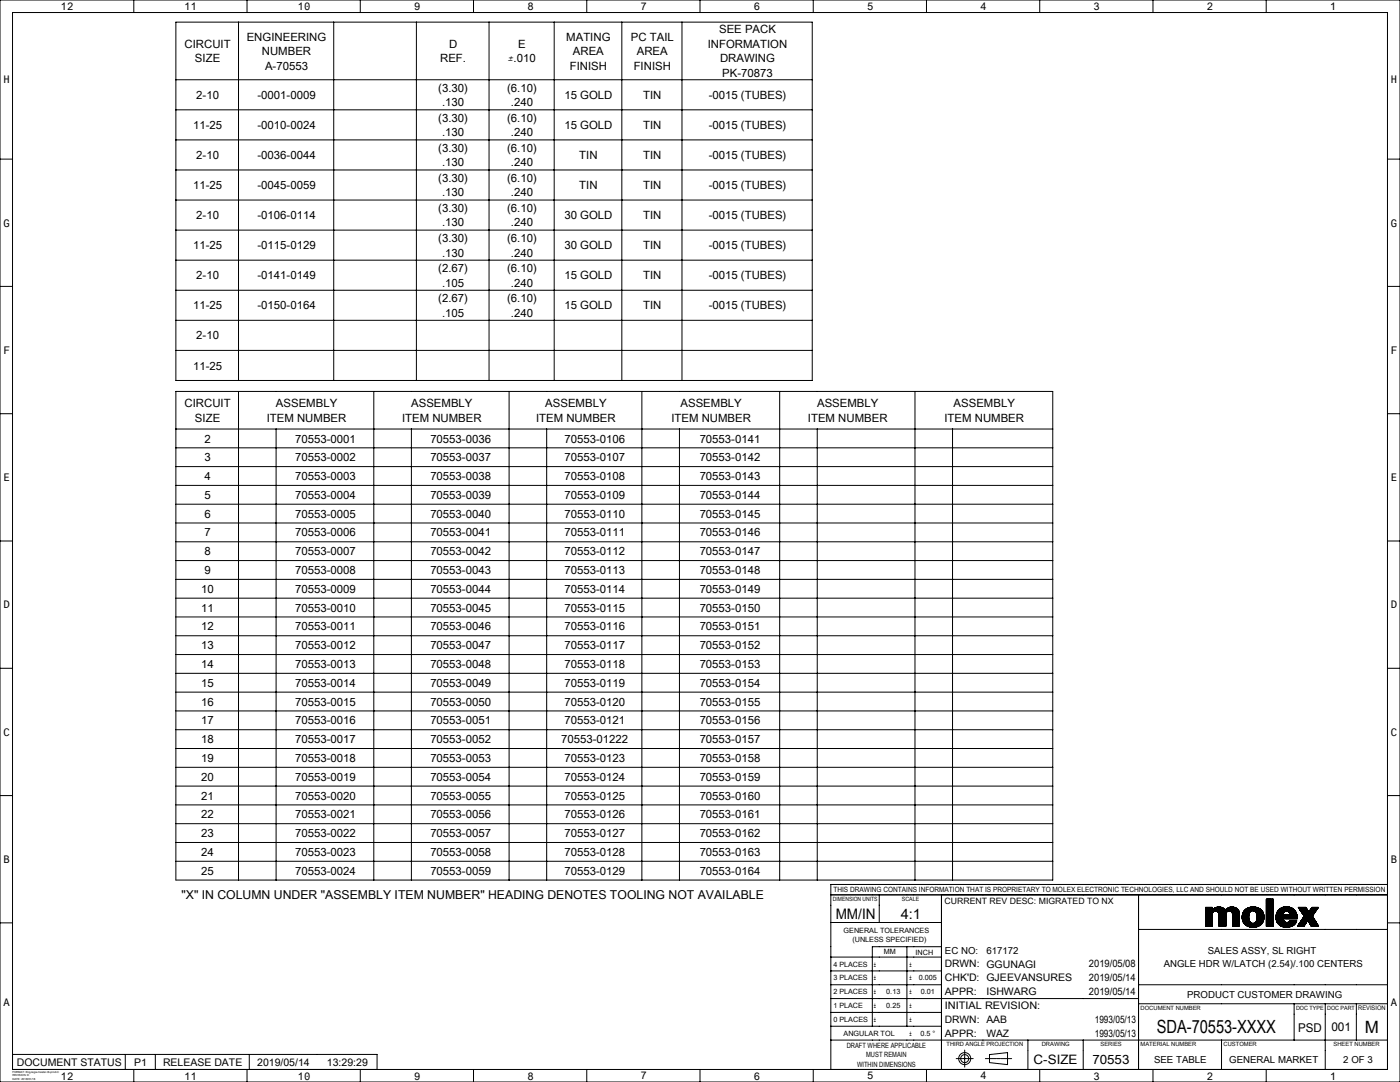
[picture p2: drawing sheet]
<svg xmlns="http://www.w3.org/2000/svg" width="559mm" height="432mm" viewBox="0 0 559 432" stroke-linecap="round" stroke-linejoin="round" font-family="sans-serif">
<g fill="none" stroke="#000" stroke-width=".4">
<path d="M0 0h558.8v431.8h-558.8zM5 5h548.8v421.8h-548.8zM53.4 0v5M70.2 8.8h254v143h-254zM95.2 8.8v143M98.6 0v5M133.2 8.8v143M143.8 0v5M166.2 8.8v143M189 0v5M195.2 8.8v143M221.2 8.8v143"/>
<path d="M234.2 0v5M248.2 8.8v143M272.2 8.8v143M279.4 0v5M324.6 0v5M369.8 0v5M415 0v5M460.2 0v5M505.4 0v5M70.2 31.8h254M70.2 43.8h254M70.2 55.8h254"/>
<path d="M0 63.5h5M70.2 67.8h254M70.2 79.8h254M553.8 63.5h5M70.2 91.8h254M0 114.3h5M70.2 103.8h254M70.2 115.8h254M553.8 114.3h5M70.2 127.8h254M70.2 139.8h254M70.2 156.2h350v195h-350z"/>
<path d="M95.2 156.2v195M149.2 156.2v195M203.2 156.2v195M256.2 156.2v195M311.2 156.2v195M365.2 156.2v195M0 165.1h5M70.2 171.2h350M70.2 178.7h350M110.2 171.2v180M164.2 171.2v180M218.2 171.2v180"/>
<path d="M271.2 171.2v180M326.2 171.2v180M380.2 171.2v180M553.8 165.1h5M70.2 193.7h350M70.2 186.2h350M0 215.9h5M70.2 201.2h350M70.2 208.7h350M70.2 216.2h350M553.8 215.9h5M70.2 223.7h350"/>
<path d="M70.2 231.2h350M70.2 238.7h350M70.2 246.2h350M70.2 253.7h350M0 266.7h5M70.2 261.2h350M70.2 268.7h350M70.2 276.2h350M553.8 266.7h5M70.2 283.7h350M70.2 291.2h350M70.2 298.7h350"/>
<path d="M0 317.5h5M70.2 306.2h350M70.2 313.7h350M553.8 317.5h5M70.2 321.2h350M70.2 328.7h350M70.2 336.2h350M70.2 343.7h350M331.6 357.1h222.2M350.9 357.1v11.1M375.8 357.1v69.7M454.4 357.1v69.7"/>
<path d="M505.5 358.8l-.1 .1M505.7 358.8l-.3 .3M505.8 358.8l-.4 .4M505.9 358.8l-.5 .5M506.1 358.8l-.7 .7M506.2 358.8l-.8 .8M506.3 358.8l-.9 .9M506.5 358.8l-1.1 1.1M506.6 358.8l-1.2 1.2M506.8 358.8l-1.4 1.4M506.9 358.8l-1.5 1.5M507.1 358.8l-1.7 1.7"/>
<path d="M507.2 358.8l-1.8 1.8M507.4 358.8l-2 2M507.5 358.8l-2.1 2.1M507.7 358.8l-2.3 2.3M507.8 358.8l-2.4 2.4M507.9 358.8l-2.5 2.5M508.1 358.8l-2.7 2.7M508.2 359.9l-2.8 2.8M508.2 359.8l-2.8 2.8M508.2 359.6l-2.8 2.8M508.2 359.5l-2.8 2.8M508.2 359.3l-2.8 2.9"/>
<path d="M508.2 359.2l-2.8 2.8M508.2 359l-2.8 2.9M508.2 358.9l-2.8 2.8M508.2 358.9l-2.8 2.7M508.2 358.8v10.8h-2.8M508.2 358.8h-2.8v10.8M553.8 353h-222.2v73.8M0 368.3h5M331.6 368.2h44.2M362 377.8v31.8M375.8 377.8h-27.6v31.8M454.4 370.9h99.4"/>
<path d="M481.2 362.1h2.7M481.2 369.6h2.7M481.2 362.1v7.5M481.2 362.1v.1M481.3 362.1l-.1 .2M481.5 362.1l-.3 .4M481.6 362.1l-.4 .5M481.8 362.1l-.6 .7M481.9 362.1l-.7 .8M482 362.1l-.8 .9M482.2 362.1l-1 1.1M482.3 362.1l-1.1 1.2"/>
<path d="M482.5 362.1l-1.3 1.3M482.6 362.1l-1.4 1.5M482.8 362.1l-1.6 1.6M482.9 362.1l-1.7 1.7M483.1 362.1l-1.9 1.9M483.2 362.1l-2 2M483.4 362.1l-2.2 2.2M483.5 362.1l-2.3 2.3M483.6 362.1l-2.4 2.4M483.8 362.1l-2.6 2.6M483.9 364.9a1.34 1.34 0 0 1 1.3-1.3 1.34 1.34 0 0 1 1.4 1.3v4.7M483.9 368.6l-1.1 1"/>
<path d="M483.9 368.4l-1.2 1.2M483.9 368.3l-1.4 1.3M483.9 368.1l-1.5 1.5M483.9 368l-1.6 1.6M483.9 367.8l-1.8 1.8M483.9 367.7l-1.9 1.9M483.9 367.6l-2.1 2M483.9 367.4l-2.2 2.2M483.9 367.3l-2.4 2.3M483.9 367.1l-2.5 2.5M483.9 367l-2.7 2.6M483.9 366.9l-2.7 2.7"/>
<path d="M483.9 366.7l-2.7 2.8M483.9 366.6l-2.7 2.7M483.9 366.5l-2.7 2.7M483.9 366.3l-2.7 2.8M483.9 366.2l-2.7 2.7M483.9 366l-2.7 2.8M483.9 365.9l-2.7 2.8M483.9 365.7l-2.7 2.8M483.9 365.6l-2.7 2.8M483.9 365.4l-2.7 2.9M483.9 365.3l-2.7 2.8M483.9 365.1l-2.7 2.9"/>
<path d="M483.9 365l-2.7 2.8M483.9 364.9l-2.7 2.8M483.9 369.6h-.1M483.9 369.4l-.3 .2M483.9 369.3l-.4 .3M483.9 369.1l-.6 .5M483.9 369l-.7 .6M483.9 368.9l-.8 .7M483.9 368.7l-1 .9M483.9 364.9v4.7M483.9 362.1v1.1a3.4 3.4 0 0 1 5.2 0 3.4 3.4 0 0 1 4.9-.3M483.9 363l-2.7 2.8"/>
<path d="M483.9 362.9l-2.7 2.8M483.9 362.7l-2.7 2.9M483.9 362.6l-2.7 2.8M483.9 362.5l-2.7 2.8M483.9 362.3l-2.7 2.8M483.9 362.2l-2.7 2.8M483.9 362.1l-2.7 2.7M483.9 364.7l-2.7 2.8M483.9 364.6l-2.7 2.8M484 364.4l-2.8 2.8M484.7 362.5l-3.5 3.5M485 362.3l-3.8 3.8"/>
<path d="M485.3 362.2l-4.1 4.1M485.5 362.1l-4.3 4.3M485.6 362.1l-4.4 4.4M485.9 362l-4.7 4.7M486 362l-4.8 4.8M486.1 362l-4.9 4.9M486.3 362l-5.1 5.1M486.5 362l-1.8 1.7M486.6 365.4l2.4-2.4-2.4 2.5M486.6 365l2.2-2.1-2.2 2.2M486.6 369.6h2.7M486.6 362l-1.7 1.6"/>
<path d="M486.7 362l-1.7 1.6M486.9 362l-1.7 1.6M487 362l-1.7 1.6M487.1 362l-1.7 1.6M487.2 362l-1.6 1.6M487.3 362.1l-1.6 1.5M487.5 362.1l-1.7 1.6M487.5 362.1l-1.6 1.6M487.7 362.2l-1.7 1.6M487.8 362.2l-1.7 1.7M488 362.3l-1.8 1.7M488.1 362.3l-1.8 1.8"/>
<path d="M488.1 362.4l-1.8 1.8M488.2 362.4l-1.8 1.9M488.4 362.5l-1.9 2M488.5 362.6l-2 2M488.6 362.7l-2.1 2M488.6 362.7l-2 2.1M488.9 362.9l-2.3 2.4M489.3 369.6h.1M489.3 369.5l-.2 .1M489.3 369.4l-.3 .2M489.3 369.2l-.5 .4M489.3 369.1l-.6 .5"/>
<path d="M489.3 368.9l-.7 .7M489.3 368.8l-.9 .8M489.3 368.6l-1 1M489.3 368.5l-1.1 1.1M489.3 368.3l-1.3 1.3M489.3 368.2l-1.4 1.4M489.3 368.1l-1.5 1.5M489.3 367.9l-1.7 1.7M489.3 367.8l-1.8 1.8M489.3 367.6l-2 2M489.3 367.5l-2.1 2.1M489.3 367.4l-2.2 2.2"/>
<path d="M489.3 367.2l-2.4 2.4M489.3 367.1l-2.5 2.5M489.3 367l-2.7 2.6M489.3 366.8l-2.7 2.8M489.3 366.7l-2.7 2.8M489.3 366.6l-2.7 2.7M489.3 366.4l-2.7 2.8M489.3 366.3l-2.7 2.7M489.3 366.1l-2.7 2.8M489.3 366l-2.7 2.8M489.3 365.8l-2.7 2.8M489.3 365.7l-2.7 2.8"/>
<path d="M489.3 365.5l-2.7 2.8M489.3 365.4l-2.7 2.8M489.3 365.2l-2.7 2.9M489.3 365.1l-2.7 2.8M489.3 365l-2.7 2.8M489.3 364.8l-2.7 2.9M489.3 364.7l-2.7 2.8M489.3 364.5l-2.7 2.9M489.5 362.8l-2.9 2.9M489.5 364.2l-2.9 3.1M489.9 362.5l-3.3 3.3M490.2 362.3l-3.6 3.6"/>
<path d="M490.5 362.2l-3.9 3.9M490.7 362.1l-4.1 4.1M490.8 362.1l-4.2 4.3M491.1 362l-4.5 4.5M491.2 362l-4.6 4.7M491.3 362l-4.7 4.8M491.5 362l-4.9 5M491.7 362l-5.1 5.1M491.8 362l-1.9 1.7M491.9 364.4l1.9-1.7-1.9 1.8M491.9 362l-1.6 1.6M492 364.9a1.34 1.34 0 0 0-1.4-1.3 1.34 1.34 0 0 0-1.3 1.3v4.7"/>
<path d="M492 365.2l2.2-2.2-2.2 2.3M492 364.9v4.7M492 369.6h2.6M492.1 362l-1.7 1.6M492.2 362l-1.7 1.6M492.3 362l-1.6 1.6M492.4 362l-1.6 1.6M492.6 362.1l-1.7 1.5M492.7 362.1l-1.6 1.5M492.8 362.1l-1.6 1.6M492.9 362.2l-1.7 1.5M493 362.2l-1.6 1.6"/>
<path d="M493.1 362.2l-1.7 1.6M493.2 362.3l-1.7 1.6M493.3 362.3l-1.7 1.7M493.4 362.4l-1.7 1.8 1.8-1.7M493.5 362.5l-1.7 1.7M493.6 362.6l-1.7 1.7M493.9 362.7l-1.9 2M493.9 362.8l-1.9 2M494 362.9l-2 2M494 362.9l.6 1.2M494.1 362.9l-2.1 2.2M494.2 363.1l-2.2 2.4"/>
<path d="M494.3 363.2l-2.3 2.4M494.4 363.3l-2.4 2.5M494.4 363.4l-2.4 2.5M494.5 363.5l-2.5 2.5M494.5 363.6l-2.5 2.6M494.5 363.7l-2.5 2.6M494.5 363.8l-2.5 2.6M494.6 363.9l-2.6 2.7M494.6 364.1l-2.6 2.6M494.6 369.6h-.1M494.6 369.4l-.2 .2M494.6 369.3l-.4 .3"/>
<path d="M494.6 369.2l-.5 .4M494.6 369l-.7 .6M494.6 368.9l-.8 .7M494.6 368.7l-.9 .9M494.6 368.6l-1.1 1M494.6 368.4l-1.2 1.2M494.6 368.3l-1.4 1.3M494.6 368.1l-1.5 1.5M494.6 368l-1.6 1.6M494.6 367.8l-1.8 1.8M494.6 367.7l-1.9 1.9M494.6 367.6l-2 2"/>
<path d="M494.6 367.4l-2.2 2.2M494.6 367.3l-2.3 2.3M494.6 367.2l-2.5 2.4M494.6 367l-2.6 2.6M494.6 366.9l-2.6 2.7M494.6 366.8l-2.6 2.6M494.6 366.6l-2.6 2.7M494.6 366.5l-2.6 2.6M494.6 366.3l-2.6 2.7M494.6 366.2l-2.6 2.6M494.6 366.1l-2.6 2.6M494.6 365.9l-2.6 2.7"/>
<path d="M494.6 365.8l-2.6 2.6M494.6 365.6l-2.6 2.7M494.6 365.5l-2.6 2.7M494.6 365.3l-2.6 2.7M494.6 365.2l-2.6 2.7M494.6 365l-2.6 2.8M494.6 364.9l-2.6 2.7M494.6 364.7l-2.6 2.8M494.6 364.6l-2.6 2.7M494.6 364.5l-2.6 2.7M494.6 364.3l-2.6 2.7M494.6 364.2l-2.6 2.7"/>
<path d="M494.6 364.1v5.5M496.3 363.8l-.5 2.5 .5 1.9M496.3 368.2l1 1M497.5 362.7l-1.1 1.1M497.7 362.5l-1.5 1.5M498 362.4l-1.9 1.9M498.3 362.3l-2.3 2.2M498.4 366l-2.1 2.2M498.4 365.9l-2.1 2.2M498.4 366.2l-2 2.1M498.4 365.7l-2.2 2.3M498.4 366.3l-2 2"/>
<path d="M498.4 366.4l-1.9 2M498.4 365.5l-2.2 2.4M498.5 366.5l-2 2M498.5 365.4l-2.4 2.4M498.5 362.2l-2.5 2.5M498.5 366.6l-1.9 2M498.5 365.3l-2.4 2.4M498.5 366.7l-1.8 2M498.5 366.9l-1.8 1.8M498.5 365l-2.4 2.6M498.5 367l-1.7 1.8M498.6 364.9l-2.6 2.6"/>
<path d="M498.6 367.1l-1.8 1.8M498.6 367.2l-1.7 1.7M498.6 364.6l-2.6 2.8M498.6 367.3l-1.6 1.7M498.6 362.2l-2.7 2.7M498.7 367.5l-1.6 1.6M498.7 364.5l-2.7 2.7M498.7 364.4a1.47 1.47 0 0 1 1.4-1 1.47 1.47 0 0 1 1.4 1M498.7 367.5a1.47 1.47 0 0 0 1.4 1 1.47 1.47 0 0 0 1.4-1M498.7 364.4l-.3 1.6 .3 1.5M498.7 367.6l-1.5 1.6M498.8 364.2l-2.9 3"/>
<path d="M498.8 367.8l-1.5 1.4M498.9 367.8l-1.4 1.5 1.4-1.4M498.9 362.1l-3 3M499 368l-1.4 1.4M499.1 362.1l-3.3 3.2M499.1 368.1l-1.4 1.3M499.2 368.2l-1.5 1.3M499.2 362l-3.4 3.4M499.2 368.2l-1.3 1.3M499.3 368.3l-1.4 1.3M499.4 362l-3.6 3.6M499.4 368.3l-1.3 1.3"/>
<path d="M499.5 368.4l-1.4 1.3M499.6 362l-3.8 3.7M499.6 368.4l-1.4 1.3M499.7 368.5l-1.3 1.3M499.8 362l-4 3.9M499.8 368.5l-1.4 1.3M499.9 362l-4.1 4M500 368.5l-1.5 1.3M500 361.9l-4.2 4.3M500.1 368.5l-1.4 1.4M500.2 361.9l-4.4 4.4M500.2 368.5l-1.4 1.4"/>
<path d="M500.3 361.9l-4.5 4.5M500.4 361.9l-4.6 4.7M500.4 368.5l-1.5 1.4M500.5 363.5l1.5-1.2-1.4 1.2M500.6 362l-4.8 4.7M500.6 368.4l-1.6 1.5M500.7 362l-4.8 4.8M500.8 362l-4.9 4.9M500.8 368.3l-1.7 1.7M501 362l-5.1 5.1M501.1 362l-1.7 1.6M501.2 362l-1.6 1.5"/>
<path d="M501.3 362.1l-1.5 1.4M501.4 362.1l-1.4 1.3M501.5 364.4l.3 1.6-.3 1.5M501.5 364.6l1.7-1.6-1.6 1.6M501.6 362.1l-1.5 1.3M501.6 362.2l-1.3 1.3M501.7 365.1l1.9-1.9-1.9 2M501.7 365.4l2-1.9-2 2.1M501.7 362.2l-1.3 1.3M502.1 362.3l-1.4 1.3M502.2 362.3l-1.4 1.3M502.3 362.4l-1.3 1.3 1.3-1.3"/>
<path d="M502.5 362.5l-1.5 1.3M502.5 362.5l-1.3 1.4M502.6 362.6l-1.4 1.4M502.7 362.6l-1.4 1.5M502.8 362.7l-1.5 1.4M502.9 362.7l-1.5 1.6M503 362.8l-1.6 1.5M503 362.8a4.9 4.9 0 0 0-6.7 1M503 362.8l1 1M503.1 362.8l-1.6 1.6M503.3 363l-1.7 1.7M503.4 363.1l-1.8 1.8"/>
<path d="M503.5 363.1l-1.9 1.9M503.6 363.3l-1.9 2M503.7 368.6l-.5 .5M503.8 363.6l-2 2.1M503.9 363.6l-2.1 2.3M503.9 363.8l-2.1 2.2M504 368.2l-1.1 1.1M504 363.8l-2.2 2.3M504 363.8a4.2 4.2 0 0 1-.5 5 4.2 4.2 0 0 1-4.8 1.1l-1.4-.7M504 363.9l-2.3 2.4M504.1 364l-2.4 2.4M504.1 368l-1.5 1.5"/>
<path d="M504.1 364.1l-2.4 2.5M504.2 364.2l-2.5 2.6M504.2 364.3l-2.5 2.6M504.2 367.7l-2 1.9M504.2 364.4l-2.6 2.7M504.3 364.5l-2.8 2.9M504.3 367.5l-2.3 2.2M504.3 364.6l-2.8 2.9M504.3 367.3l-2.4 2.5M504.3 364.7l-2.9 3.1M504.4 364.8l-5.2 5.2M504.4 367.1l-2.8 2.8"/>
<path d="M504.4 365l-5 5M504.4 365.1l-4.9 4.9M504.4 366.9l-3 3M504.5 365.2l-4.9 4.8M504.5 365.3l-4.8 4.8M504.5 366.7l-3.3 3.3M504.5 365.4l-4.7 4.7M504.5 366.5l-3.5 3.5M504.5 365.6l-4.5 4.5M504.5 366.4l-3.6 3.6M504.5 365.7l-4.4 4.4M504.5 366.2l-3.8 3.8"/>
<path d="M504.5 365.8l-4.2 4.3M504.5 366.1l-3.9 4M504.5 366l-4.1 4.1M508.2 369.5l-.1 .1M508.2 369.4l-.3 .2M508.2 369.2l-.4 .4M508.2 369.1l-.6 .5M508.2 368.9l-.7 .7M508.2 368.8l-.9 .8M508.2 368.7l-1 .9M508.2 368.5l-1.2 1.1M508.2 368.4l-1.3 1.2"/>
<path d="M508.2 368.3l-1.4 1.3M508.2 368.1l-1.6 1.5M508.2 368l-1.7 1.6M508.2 367.8l-1.8 1.8M508.2 367.7l-2 1.9M508.2 367.5l-2.1 2.1M508.2 367.4l-2.2 2.2M508.2 367.2l-2.4 2.4M508.2 367.1l-2.5 2.5M508.2 366.9l-2.7 2.7M508.2 366.8l-2.8 2.8M508.2 366.7l-2.8 2.8"/>
<path d="M508.2 366.5l-2.8 2.9M508.2 366.4l-2.8 2.8M508.2 366.3l-2.8 2.8M508.2 366.1l-2.8 2.9M508.2 366l-2.8 2.8M508.2 365.9l-2.8 2.8M508.2 365.7l-2.8 2.8M508.2 365.6l-2.8 2.8M508.2 365.4l-2.8 2.8M508.2 365.3l-2.8 2.8M508.2 365.1l-2.8 2.8M508.2 365l-2.8 2.8"/>
<path d="M508.2 364.8l-2.8 2.8M508.2 364.7l-2.8 2.8M508.2 364.5l-2.8 2.9M508.2 364.4l-2.8 2.8M508.2 364.3l-2.8 2.8M508.2 364.1l-2.8 2.9M508.2 364l-2.8 2.8M508.2 363.9l-2.8 2.8M508.2 363.7l-2.8 2.9M508.2 363.6l-2.8 2.8M508.2 363.5l-2.8 2.8M508.2 363.3l-2.8 2.8"/>
<path d="M508.2 363.2l-2.8 2.8M508.2 363l-2.8 2.8M508.2 362.9l-2.8 2.8M508.2 362.7l-2.8 2.8M508.2 362.6l-2.8 2.8M508.2 362.4l-2.8 2.8M508.2 362.3l-2.8 2.8M508.2 362.1l-2.8 2.9M508.2 362l-2.8 2.8M508.2 361.9l-2.8 2.8M508.2 361.7l-2.8 2.9M508.2 361.6l-2.8 2.8"/>
<path d="M508.2 361.5l-2.8 2.8M508.2 361.3l-2.8 2.9M508.2 361.2l-2.8 2.8M508.2 361l-2.8 2.9M508.2 360.9l-2.8 2.8M508.2 360.8l-2.8 2.8M508.2 360.6l-2.8 2.8M508.2 360.5l-2.8 2.8M508.2 360.4l-2.8 2.7M508.2 360.2l-2.8 2.8M508.2 360.1l-2.8 2.7M509.3 365.6v.9"/>
<path d="M509.3 366.5l.5 1.6M509.8 368.1l1.6 1.5 1.6 .4M510.9 362.7l-.8 .8M511.2 369.5l1.7-1.6-1.6 1.6M511.2 362.5l-1.3 1.3M511.5 362.3l-1.8 1.8M511.8 362.2l-2.2 2.2M511.8 362.2a4 4 0 0 0-2.5 3.4M512 362.1l-2.5 2.5M512.1 362.1l-2.6 2.6M512.2 364.9l-2.6 2.7M512.2 364.8l-2.7 2.7"/>
<path d="M512.2 366.7l-1.9 2M512.2 366.9l-1.8 1.9M512.2 364.6l-2.7 2.8M512.2 367l-1.8 1.9 1.9-1.8M512.3 365.1l-2.7 2.6M512.3 367.2l-1.8 1.8M512.3 364.3l-2.8 3M512.4 367.3l-1.8 1.8M512.4 362l-3 3M512.4 367.4l-1.7 1.7M512.4 365.1l-2.7 2.7M512.5 367.5l-1.7 1.8 1.7-1.7"/>
<path d="M512.5 362l-3.1 3.1M512.5 365.1l-2.8 2.8M512.6 364a1.34 1.34 0 0 1 1.5-.3 1.34 1.34 0 0 1 .8 1.4h-2.7zM512.6 367.6l-1.7 1.7M512.7 365.1l-3 2.9M512.7 362l-3.4 3.3M512.7 367.8l-1.7 1.6M512.8 367.8l-1.7 1.6M512.8 365.1l-3 3M512.9 361.9l-3.6 3.6M513 365.1l-3.2 3.1M513 368l-1.6 1.6 1.7-1.6"/>
<path d="M513 361.9l-3.7 3.8M513.1 365.1l-3.2 3.2M513.2 361.9l-3.9 3.9M513.2 368.1l-1.6 1.6 1.8-1.6M513.3 365.1l-3.3 3.4 3.4-3.4M513.3 361.9l-4 4.1M513.5 368.1l-1.7 1.7M513.5 361.9l-4.2 4.2M513.5 365.1l-3.4 3.4M513.6 368.1l-1.6 1.7 1.7-1.7M513.6 361.9l-4.3 4.4M513.7 365.1l-3.5 3.5"/>
<path d="M513.8 361.9l-4.5 4.5M513.8 365.1l-3.6 3.6M513.9 361.9l-4.6 4.6M513.9 368.1l-1.8 1.8M513.9 365.1l-1.6 1.5M514 361.9l-4.7 4.7M514 368.1l-1.8 1.8M514.1 365.1l-1.7 1.5M514.1 361.9l-4.8 4.8M514.2 363.8l1.5-1.4-1.4 1.4M514.2 365.1l-1.6 1.5M514.2 362l-4.8 4.8"/>
<path d="M514.4 362l-5 5M514.4 365.1l-1.7 1.5M514.4 367.9l-2.1 2M514.5 362l-5.1 5.1M514.5 365.1l-1.6 1.5M514.6 362l-5.2 5.2M514.6 365.1l-1.6 1.5M514.7 362.1l-1.7 1.6M514.8 367.5l-1.1 .6M514.8 367.5h2.8M514.8 362.1l-1.6 1.5M514.8 367.5l-.2 .2"/>
<path d="M514.9 362.1l-1.6-.2-1.5 .3M514.9 362.1l1.3 .7 1 1.1M514.9 364.8l1.7-1.6-3.4 3.4M514.9 362.1l-1.5 1.5M515 367.5l-2.6 2.4M515.1 362.2l-1.6 1.4M515.1 367.5l-2.6 2.5M515.1 362.2l-1.4 1.4M515.3 367.5l-2.7 2.5M515.3 362.2l-1.5 1.4M515.4 362.3l-1.5 1.3M515.4 367.5l-2.6 2.5"/>
<path d="M515.4 362.3l-1.4 1.4M515.5 367.5l-2.6 2.5M515.6 362.4l-1.5 1.3M515.7 367.5l-2.7 2.5M515.8 367.5l-2.6 2.5M515.8 362.5l-1.4 1.4M515.9 362.6l-1.4 1.4M516 367.5l-2.7 2.5M516 362.6l-1.5 1.4M516.1 362.7l-1.5 1.4M516.1 367.5l-2.6 2.5M516.2 362.7l-1.5 1.5"/>
<path d="M516.2 367.5l-2.6 2.5M516.2 362.8l-1.5 1.5M516.3 362.9l-1.5 1.5M516.4 362.9l-1.6 1.6M516.4 367.5l-2.7 2.5M516.5 363l-1.6 1.6M516.5 367.5l-2.6 2.5M516.5 363.1l-1.6 1.6M516.6 367.5l-2.6 2.5M516.7 363.3l-3.4 3.3M516.8 363.3l-3.3 3.3M516.8 367.5l-2.6 2.5"/>
<path d="M516.8 363.4l-3.2 3.2M516.9 363.5l-3.1 3.1M516.9 367.5l-2.5 2.5M517 363.6l-3.1 3M517 363.6l-3 3M517.1 367.5l-2.6 2.4M517.1 363.7l-2.9 2.9M517.1 363.8l-2.8 2.8M517.2 363.9l-2.8 2.7M517.2 368.4l-.9 .9M517.2 363.9l.6 2.7h-5.6l.6 1.2 .9 .3M517.2 364l-2.6 2.6"/>
<path d="M517.2 367.5l-2.5 2.4M517.3 364.1l-2.6 2.5M517.3 364.2l-2.4 2.4M517.3 368.1l-1.3 1.4M517.4 367.5l-2.5 2.4M517.4 364.3l-2.4 2.3M517.4 364.4l-2.3 2.2M517.4 364.5l-2.1 2.1M517.5 367.8l-1.8 1.8M517.5 367.5l-2.4 2.3M517.5 364.6l-2.1 2M517.5 364.7l-1.9 1.9"/>
<path d="M517.5 367.6l-2 2.1M517.6 364.8l-1.9 1.8M517.6 367.5l-2.4 2.3M517.6 367.5a3.9 3.9 0 0 1-4.6 2.5M517.6 364.9l-1.7 1.7M517.6 365l-1.6 1.6M517.6 365.1l-1.4 1.5M517.7 365.2l-1.4 1.4M517.7 365.3l-1.3 1.3M517.7 365.5l-1.1 1.1M517.7 365.6l-1 1M517.8 365.7l-.9 .9"/>
<path d="M517.8 365.8l-.8 .8M517.8 365.9l-.7 .7M517.8 366.1l-.5 .5M517.8 366.2l-.4 .4M517.8 366.3l-.3 .3M517.8 366.5l-.1 .1M517.9 369.6h2.6M518.3 362.1h.1M518.6 362.1l-.2 .3 .3-.3M518.9 362.1l-.4 .4M519 362.1l-.5 .5M519.2 362.1l-.6 .6"/>
<path d="M519.3 362.1l-.7 .7M519.5 362.1l-.8 .8M519.6 362.1l-.8 .8M519.7 364.3l1.8-1.7-1.8 1.8M519.8 362.1l-1 1M519.9 362.1l-1 1M520 362.1l-1.1 1.1M520 364.8l1.8-1.7-1.7 1.8M520.2 362.1l-1.2 1.2M520.3 362.1l-1.2 1.3 1.3-1.3M520.5 369.6l1.5-2.4 1.4 2.4M520.6 369.5l-.1 .1"/>
<path d="M520.6 362.1l-1.4 1.5M520.7 362.1l-1.5 1.5M520.8 369.2l-.5 .4M520.8 362.1l-1.5 1.6M521 368.9l-.8 .7M521 362.1l-1.7 1.7M521.1 362.1l-1.7 1.8M521.2 362.1l1.2 1.9 1.3-1.9M521.2 362.1h-3l2.4 3.5-2.7 4M521.2 362.1l-1.8 1.8M521.3 362.2l-1.8 1.8M521.3 368.4l-1.3 1.2"/>
<path d="M521.3 362.3l-1.7 1.8M521.4 362.4l-1.8 1.8M521.5 368.1l-1.6 1.5M521.5 362.6l-1.7 1.9M521.6 362.7l-1.7 1.8M521.6 362.8l-1.7 1.8M521.7 367.8l-1.9 1.8M521.7 362.9l-1.7 1.8M521.9 363.1l-1.7 1.9 1.7-1.7M522 363.3l-1.7 1.9M522 363.4l-1.7 1.8M522.1 363.5l-1.7 1.8"/>
<path d="M522.1 363.6l-1.7 1.8M522.1 367.5l1.8-1.7-1.7 1.8M522.2 363.7l-1.8 2.1M523.7 362.1h2.5M523.7 362.1l-.2 .2M523.8 365.6l2.5 4h-2.9M523.8 365.6l-1.7 1.8M523.8 362.1l-.6 .6M524 362.1l-1.1 1M524 365.9l-1.7 1.8 1.7-1.8M524.1 366l-1.7 1.9M524.1 362.1l-1.6 1.6"/>
<path d="M524.1 366.1l-1.7 1.8M524.2 365.1l-4.6 4.5M524.2 366.2l-1.8 1.8M524.2 366.3l-1.7 1.8M524.3 362.1l-4.1 4.1M524.3 366.4l-1.7 1.8M524.3 366.5l-1.7 1.8M524.4 362.1l-4.5 4.5M524.4 366.5l-1.7 2 1.8-1.9M524.5 364.7l-5 4.9M524.5 366.7l-1.7 1.9 1.8-1.8M524.6 362.1l-5 5"/>
<path d="M524.6 369.6l1.1-1-1 1M524.6 366.9l-1.7 1.8M524.7 367l-1.8 1.8M524.7 362.1l-5.4 5.4M524.7 367.1l-1.7 1.8M524.8 367.2l-1.8 1.8M524.8 362.1l-5.7 5.7M524.8 367.2l-1.7 1.9M524.9 364.1l-5.6 5.5M524.9 367.3l-1.8 1.9M524.9 367.4l-1.7 1.9M525 362.1l-6.3 6.3"/>
<path d="M525 367.5l-1.7 1.9 1.8-1.8M525.1 362.1l-6.6 6.7M525.1 367.7l-1.8 1.8M525.1 367.8l-1.7 1.8M525.2 363.7l-6 5.9M525.2 367.9l-1.7 1.7M525.3 367.9l-1.7 1.7M525.3 362.1l-7.2 7.2M525.3 368.1l-1.5 1.5M525.4 368.1l-1.5 1.5M525.4 362.1l-7.5 7.5M525.4 368.2l-1.4 1.4"/>
<path d="M525.4 363.3l-6.3 6.3M525.5 368.3l-1.3 1.3M525.5 362.1l-7.6 7.5M525.5 368.4l-1.2 1.2M525.6 368.5l-1.2 1.1M525.7 362.1l-7.6 7.5M525.7 368.7l-.9 .9M525.8 368.8l-.8 .8M525.8 362.1l-7.6 7.5M525.8 368.9l-.7 .7M525.9 362.7l-7 6.9M525.9 369l-.7 .6"/>
<path d="M525.9 362.1l-7.5 7.5M526 369.1l-.6 .5M526 369.2l-.5 .4M526.1 369.3l-.4 .3M526.1 362.1l-7.6 7.5M526.1 369.4l-.3 .2M526.1 362.3l-7.3 7.3M526.2 369.4l-.2 .2M526.2 362.1l-7.5 7.5M526.2 369.5l-.1 .1M526.2 362.1l-2.4 3.5M553.8 368.3h5"/>
<path d="M331.6 398.5h122.8M331.6 393h44.2M331.6 382h44.2M331.6 387.5h44.2M454.4 393h99.4M331.6 415.1h222.2M331.6 404h44.2M331.6 409.6h44.2M385.1 419.1v2.8M410.3 415.1v11.7M432.4 415.1v11.7M454.4 400.6h99.4"/>
<path d="M487.6 415.1v11.7M516.5 400.6v14.5M529 400.6v26.2M541.4 400.6v14.5M5 420.8h145.5v6M50 420.8v6M53.4 426.8v5M62 420.8v6M98.6 426.8v5M99.5 420.8v6M143.8 426.8v5M189 426.8v5"/>
<path d="M234.2 426.8v5M279.4 426.8v5M324.6 426.8v5M369.8 426.8v5M381.7 422.5h2.8M384.7 422.5h.7M385.1 422.1v.7M385.1 423v2.9M385.6 422.5h2.9M393.3 422.5h4.3M394.9 420.9l7.2-.8v4.8l-7.2-.8zM397.9 422.5h1.3"/>
<path d="M399.5 422.5h4.3M415 426.8v5M460.2 426.8v5M505.4 426.8v5"/>
<circle cx="385.1" cy="422.5" r="2.4"/>
<circle cx="385.1" cy="422.5" r="1.6"/>
</g>
<text font-size="7.3" x="461.8" y="412.4">SDA-70553-XXXX</text>
<text font-size="6.7" x="544.8" y="412.3">M</text>
<g font-size="5.8">
<text x="333.6" y="366.8">MM/IN</text>
<text x="359.6" y="366.8">4:1</text>
</g>
<text font-size="5.2" x="412.6" y="424.8">C-SIZE</text>
<text font-size="5.1" x="436" y="424.7">70553</text>
<text font-size="4.9" x="72.4" y="358.6">&quot;X&quot; IN COLUMN UNDER &quot;ASSEMBLY ITEM NUMBER&quot; HEADING DENOTES TOOLING NOT AVAILABLE</text>
<g font-size="4.8">
<text x="518.2" y="411.6">PSD</text>
<text x="531.4" y="411.6">001</text>
</g>
<g font-size="4.5">
<text x="98.5" y="16.2">ENGINEERING</text>
<text x="226" y="16.2">MATING</text>
<text x="251.8" y="16.2">PC TAIL</text>
<text x="287" y="13.3">SEE PACK</text>
<text x="73.7" y="19.1">CIRCUIT</text>
<text x="104.5" y="22">NUMBER</text>
<text x="179.2" y="19.1">D</text>
<text x="206.9" y="19.1">E</text>
<text x="228.7" y="22">AREA</text>
<text x="254.2" y="22">AREA</text>
<text x="282.5" y="19.1">INFORMATION</text>
<text x="77.8" y="24.9">SIZE</text>
<text x="105.8" y="27.8">A-70553</text>
<text x="175.7" y="24.8">REF.</text>
<text x="227.4" y="27.8">FINISH</text>
<text x="252.9" y="27.8">FINISH</text>
<text x="287.4" y="24.9">DRAWING</text>
<text x="288.3" y="30.6">PK-70873</text>
<text x="78.3" y="39.5">2-10</text>
<text x="102.8" y="39.5">-0001-0009</text>
<text x="174.9" y="36.6">(3.30)</text>
<text x="202.4" y="36.6">(6.10)</text>
<text x="225.3" y="39.5">15 GOLD</text>
<text x="256.7" y="39.5">TIN</text>
<text x="282.9" y="39.5">-0015 (TUBES)</text>
<text x="176.5" y="42.4">.130</text>
<text x="204" y="42.4">.240</text>
<text x="77.1" y="51.5">11-25</text>
<text x="102.8" y="51.5">-0010-0024</text>
<text x="174.9" y="48.6">(3.30)</text>
<text x="202.4" y="48.6">(6.10)</text>
<text x="225.3" y="51.5">15 GOLD</text>
<text x="256.7" y="51.5">TIN</text>
<text x="282.9" y="51.5">-0015 (TUBES)</text>
<text x="176.5" y="54.4">.130</text>
<text x="204" y="54.4">.240</text>
<text x="78.3" y="63.5">2-10</text>
<text x="102.8" y="63.5">-0036-0044</text>
<text x="174.9" y="60.6">(3.30)</text>
<text x="202.4" y="60.6">(6.10)</text>
<text x="231.2" y="63.5">TIN</text>
<text x="256.7" y="63.5">TIN</text>
<text x="282.9" y="63.5">-0015 (TUBES)</text>
<text x="176.5" y="66.4">.130</text>
<text x="204" y="66.4">.240</text>
<text x="77.1" y="75.5">11-25</text>
<text x="102.8" y="75.5">-0045-0059</text>
<text x="174.9" y="72.6">(3.30)</text>
<text x="202.4" y="72.6">(6.10)</text>
<text x="231.2" y="75.5">TIN</text>
<text x="256.7" y="75.5">TIN</text>
<text x="282.9" y="75.5">-0015 (TUBES)</text>
<text x="176.5" y="78.4">.130</text>
<text x="204" y="78.4">.240</text>
<text x="78.3" y="87.5">2-10</text>
<text x="102.8" y="87.5">-0106-0114</text>
<text x="174.9" y="84.6">(3.30)</text>
<text x="202.4" y="84.6">(6.10)</text>
<text x="225.3" y="87.5">30 GOLD</text>
<text x="256.7" y="87.5">TIN</text>
<text x="282.9" y="87.5">-0015 (TUBES)</text>
<text x="176.5" y="90.4">.130</text>
<text x="204" y="90.4">.240</text>
<text x="77.1" y="99.5">11-25</text>
<text x="102.8" y="99.5">-0115-0129</text>
<text x="174.9" y="96.6">(3.30)</text>
<text x="202.4" y="96.6">(6.10)</text>
<text x="225.3" y="99.5">30 GOLD</text>
<text x="256.7" y="99.5">TIN</text>
<text x="282.9" y="99.5">-0015 (TUBES)</text>
<text x="176.5" y="102.4">.130</text>
<text x="204" y="102.4">.240</text>
<text x="78.3" y="111.5">2-10</text>
<text x="102.8" y="111.5">-0141-0149</text>
<text x="174.9" y="108.6">(2.67)</text>
<text x="202.4" y="108.6">(6.10)</text>
<text x="225.3" y="111.5">15 GOLD</text>
<text x="256.7" y="111.5">TIN</text>
<text x="282.9" y="111.5">-0015 (TUBES)</text>
<text x="176.5" y="114.4">.105</text>
<text x="204" y="114.4">.240</text>
<text x="77.1" y="123.5">11-25</text>
<text x="102.8" y="123.5">-0150-0164</text>
<text x="174.9" y="120.6">(2.67)</text>
<text x="202.4" y="120.6">(6.10)</text>
<text x="225.3" y="123.5">15 GOLD</text>
<text x="256.7" y="123.5">TIN</text>
<text x="282.9" y="123.5">-0015 (TUBES)</text>
<text x="176.5" y="126.4">.105</text>
<text x="204" y="126.4">.240</text>
<text x="78.3" y="135.5">2-10</text>
<text x="77.1" y="147.5">11-25</text>
<text x="73.7" y="162.5">CIRCUIT</text>
<text x="110.1" y="162.5">ASSEMBLY</text>
<text x="164.1" y="162.5">ASSEMBLY</text>
<text x="217.6" y="162.5">ASSEMBLY</text>
<text x="271.6" y="162.5">ASSEMBLY</text>
<text x="326.1" y="162.5">ASSEMBLY</text>
<text x="380.6" y="162.5">ASSEMBLY</text>
<text x="77.8" y="168.3">SIZE</text>
<text x="106.5" y="168.3">ITEM NUMBER</text>
<text x="160.5" y="168.3">ITEM NUMBER</text>
<text x="214" y="168.3">ITEM NUMBER</text>
<text x="268" y="168.3">ITEM NUMBER</text>
<text x="322.5" y="168.3">ITEM NUMBER</text>
<text x="377" y="168.3">ITEM NUMBER</text>
<text x="81.6" y="176.6">2</text>
<text x="117.8" y="176.6">70553-0001</text>
<text x="171.8" y="176.6">70553-0036</text>
<text x="225.3" y="176.6">70553-0106</text>
<text x="279.3" y="176.6">70553-0141</text>
<text x="81.6" y="184.1">3</text>
<text x="117.8" y="184.1">70553-0002</text>
<text x="171.8" y="184.1">70553-0037</text>
<text x="225.3" y="184.1">70553-0107</text>
<text x="279.3" y="184.1">70553-0142</text>
<text x="81.6" y="191.6">4</text>
<text x="117.8" y="191.6">70553-0003</text>
<text x="171.8" y="191.6">70553-0038</text>
<text x="225.3" y="191.6">70553-0108</text>
<text x="279.3" y="191.6">70553-0143</text>
<text x="81.6" y="199.1">5</text>
<text x="117.8" y="199.1">70553-0004</text>
<text x="171.8" y="199.1">70553-0039</text>
<text x="225.3" y="199.1">70553-0109</text>
<text x="279.3" y="199.1">70553-0144</text>
<text x="81.6" y="206.6">6</text>
<text x="117.8" y="206.6">70553-0005</text>
<text x="171.8" y="206.6">70553-0040</text>
<text x="225.3" y="206.6">70553-0110</text>
<text x="279.3" y="206.6">70553-0145</text>
<text x="81.6" y="214.1">7</text>
<text x="117.8" y="214.1">70553-0006</text>
<text x="171.8" y="214.1">70553-0041</text>
<text x="225.3" y="214.1">70553-0111</text>
<text x="279.3" y="214.1">70553-0146</text>
<text x="81.6" y="221.6">8</text>
<text x="117.8" y="221.6">70553-0007</text>
<text x="171.8" y="221.6">70553-0042</text>
<text x="225.3" y="221.6">70553-0112</text>
<text x="279.3" y="221.6">70553-0147</text>
<text x="81.6" y="229.1">9</text>
<text x="117.8" y="229.1">70553-0008</text>
<text x="171.8" y="229.1">70553-0043</text>
<text x="225.3" y="229.1">70553-0113</text>
<text x="279.3" y="229.1">70553-0148</text>
<text x="80.3" y="236.6">10</text>
<text x="117.8" y="236.6">70553-0009</text>
<text x="171.8" y="236.6">70553-0044</text>
<text x="225.3" y="236.6">70553-0114</text>
<text x="279.3" y="236.6">70553-0149</text>
<text x="80.3" y="244.1">11</text>
<text x="117.8" y="244.1">70553-0010</text>
<text x="171.8" y="244.1">70553-0045</text>
<text x="225.3" y="244.1">70553-0115</text>
<text x="279.3" y="244.1">70553-0150</text>
<text x="80.3" y="251.6">12</text>
<text x="117.8" y="251.6">70553-0011</text>
<text x="171.8" y="251.6">70553-0046</text>
<text x="225.3" y="251.6">70553-0116</text>
<text x="279.3" y="251.6">70553-0151</text>
<text x="80.3" y="259.1">13</text>
<text x="117.8" y="259.1">70553-0012</text>
<text x="171.8" y="259.1">70553-0047</text>
<text x="225.3" y="259.1">70553-0117</text>
<text x="279.3" y="259.1">70553-0152</text>
<text x="80.3" y="266.6">14</text>
<text x="117.8" y="266.6">70553-0013</text>
<text x="171.8" y="266.6">70553-0048</text>
<text x="225.3" y="266.6">70553-0118</text>
<text x="279.3" y="266.6">70553-0153</text>
<text x="80.3" y="274.1">15</text>
<text x="117.8" y="274.1">70553-0014</text>
<text x="171.8" y="274.1">70553-0049</text>
<text x="225.3" y="274.1">70553-0119</text>
<text x="279.3" y="274.1">70553-0154</text>
<text x="80.3" y="281.6">16</text>
<text x="117.8" y="281.6">70553-0015</text>
<text x="171.8" y="281.6">70553-0050</text>
<text x="225.3" y="281.6">70553-0120</text>
<text x="279.3" y="281.6">70553-0155</text>
<text x="80.3" y="289.1">17</text>
<text x="117.8" y="289.1">70553-0016</text>
<text x="171.8" y="289.1">70553-0051</text>
<text x="225.3" y="289.1">70553-0121</text>
<text x="279.3" y="289.1">70553-0156</text>
<text x="80.3" y="296.6">18</text>
<text x="117.8" y="296.6">70553-0017</text>
<text x="171.8" y="296.6">70553-0052</text>
<text x="224" y="296.6">70553-01222</text>
<text x="279.3" y="296.6">70553-0157</text>
<text x="80.3" y="304.1">19</text>
<text x="117.8" y="304.1">70553-0018</text>
<text x="171.8" y="304.1">70553-0053</text>
<text x="225.3" y="304.1">70553-0123</text>
<text x="279.3" y="304.1">70553-0158</text>
<text x="80.3" y="311.6">20</text>
<text x="117.8" y="311.6">70553-0019</text>
<text x="171.8" y="311.6">70553-0054</text>
<text x="225.3" y="311.6">70553-0124</text>
<text x="279.3" y="311.6">70553-0159</text>
<text x="80.3" y="319.1">21</text>
<text x="117.8" y="319.1">70553-0020</text>
<text x="171.8" y="319.1">70553-0055</text>
<text x="225.3" y="319.1">70553-0125</text>
<text x="279.3" y="319.1">70553-0160</text>
<text x="80.3" y="326.6">22</text>
<text x="117.8" y="326.6">70553-0021</text>
<text x="171.8" y="326.6">70553-0056</text>
<text x="225.3" y="326.6">70553-0126</text>
<text x="279.3" y="326.6">70553-0161</text>
<text x="80.3" y="334.1">23</text>
<text x="117.8" y="334.1">70553-0022</text>
<text x="171.8" y="334.1">70553-0057</text>
<text x="225.3" y="334.1">70553-0127</text>
<text x="279.3" y="334.1">70553-0162</text>
<text x="80.3" y="341.6">24</text>
<text x="117.8" y="341.6">70553-0023</text>
<text x="171.8" y="341.6">70553-0058</text>
<text x="225.3" y="341.6">70553-0128</text>
<text x="279.3" y="341.6">70553-0163</text>
<text x="80.3" y="349.1">25</text>
<text x="117.8" y="349.1">70553-0024</text>
<text x="171.8" y="349.1">70553-0059</text>
<text x="225.3" y="349.1">70553-0129</text>
<text x="279.3" y="349.1">70553-0164</text>
</g>
<g font-size="4.2">
<text x="24.3" y="4">12</text>
<text x="73.6" y="4">11</text>
<text x="118.8" y="4">10</text>
<text x="165.3" y="4">9</text>
<text x="210.5" y="4">8</text>
<text x="255.7" y="4">7</text>
<text x="300.9" y="4">6</text>
<text x="346.1" y="4">5</text>
<text x="391.3" y="4">4</text>
<text x="436.5" y="4">3</text>
<text x="481.7" y="4">2</text>
<text x="531" y="4">1</text>
<text x="1.4" y="33.2">H</text>
<text x="555.2" y="33.2">H</text>
<text x="1.4" y="90.4">G</text>
<text x="555.2" y="90.4">G</text>
<text x="1.4" y="141.2">F</text>
<text x="555.2" y="141.2">F</text>
<text x="1.4" y="192">E</text>
<text x="555.2" y="192">E</text>
<text x="1.4" y="242.8">D</text>
<text x="555.2" y="242.8">D</text>
<text x="1.4" y="293.6">C</text>
<text x="555.2" y="293.6">C</text>
<text x="1.4" y="344.4">B</text>
<text x="555.2" y="344.4">B</text>
<text x="1.4" y="401.6">A</text>
<text x="555.2" y="401.6">A</text>
<text x="6.7" y="425.3">DOCUMENT STATUS</text>
<text x="53.6" y="425.3">P1</text>
<text x="65.1" y="425.3">RELEASE DATE</text>
<text x="102.7" y="425.3">2019/05/14</text>
<text x="130.5" y="425.3">13:29:29</text>
<text x="24.3" y="430.8">12</text>
<text x="73.6" y="430.8">11</text>
<text x="118.8" y="430.8">10</text>
<text x="165.3" y="430.8">9</text>
<text x="210.5" y="430.8">8</text>
<text x="255.7" y="430.8">7</text>
<text x="300.9" y="430.8">6</text>
<text x="346.1" y="430.8">5</text>
<text x="391.3" y="430.8">4</text>
<text x="436.5" y="430.8">3</text>
<text x="481.7" y="430.8">2</text>
<text x="531" y="430.8">1</text>
</g>
<g font-size="4.1">
<text x="377.1" y="386.1">DRWN: GGUNAGI</text>
<text x="434.7" y="386.1">2019/05/08</text>
<text x="377.1" y="391.6">CHK'D: GJEEVANSURES</text>
<text x="434.7" y="391.6">2019/05/14</text>
<text x="377.2" y="397.1">APPR:</text>
<text x="393.7" y="397.2">ISHWARG</text>
<text x="434.7" y="397.1">2019/05/14</text>
<text x="377.2" y="402.7">INITIAL REVISION:</text>
<text x="377.1" y="408.2">DRWN: AAB</text>
<text x="377.2" y="413.7">APPR:</text>
<text x="393.7" y="413.7">WAZ</text>
<text x="437" y="408.2">1993/05/13</text>
<text x="437" y="413.7">1993/05/13</text>
</g>
<text font-size="4" x="202.9" y="24.8">±.010</text>
<g font-size="3.9">
<text x="377.2" y="380.6">EC NO:</text>
<text x="393.7" y="380.6">617172</text>
<text x="482.1" y="380.9">SALES ASSY, SL RIGHT</text>
<text x="464.5" y="385.8">ANGLE HDR W/LATCH (2.54)/.100 CENTERS</text>
<text x="473.9" y="398.2">PRODUCT CUSTOMER DRAWING</text>
<text x="460.7" y="424.4">SEE TABLE</text>
<text x="490.6" y="424.4">GENERAL MARKET</text>
<text x="536.2" y="424.4">2 OF 3</text>
</g>
<text font-size="3.5" x="377" y="360.9">CURRENT REV DESC: MIGRATED TO NX</text>
<g font-size="2.9">
<text x="332.7" y="356.1">THIS DRAWING CONTAINS INFORMATION THAT IS PROPRIETARY TO MOLEX ELECTRONIC TECHNOLOGIES, LLC AND SHOULD NOT BE USED WITHOUT WRITTEN PERMISSION</text>
<text x="336.7" y="372.2">GENERAL TOLERANCES</text>
<text x="340.2" y="375.9">(UNLESS SPECIFIED)</text>
<text x="352.8" y="380.9">MM</text>
<text x="365.5" y="380.9">INCH</text>
<text x="332.6" y="385.8">4 PLACES</text>
<text x="348.7" y="385.7">±</text>
<text x="363" y="385.7">±</text>
<text x="332.6" y="391.3">3 PLACES</text>
<text x="348.7" y="391.3">±</text>
<text x="363" y="391.3">±</text>
<text x="366.8" y="391.3">0.005</text>
<text x="332.6" y="396.8">2 PLACES</text>
<text x="348.7" y="396.8">±</text>
<text x="353.8" y="396.8">0.13</text>
<text x="363" y="396.8">±</text>
<text x="367.6" y="396.8">0.01</text>
<text x="332.6" y="402.3">1 PLACE</text>
<text x="332.7" y="407.8">0 PLACES</text>
<text x="348.7" y="402.3">±</text>
<text x="348.7" y="407.8">±</text>
<text x="353.8" y="402.3">0.25</text>
<text x="363" y="402.3">±</text>
<text x="363" y="407.8">±</text>
<text x="336.7" y="413.4">ANGULAR TOL</text>
<text x="363" y="413.3">±</text>
<text x="367.4" y="413.4">0.5 °</text>
<text x="338" y="418.3">DRAFT WHERE APPLICABLE</text>
<text x="342.1" y="425.7">WITHIN DIMENSIONS</text>
<text x="345.7" y="422">MUST REMAIN</text>
</g>
<text font-size="2.5" x="542.1" y="403.1">REVISION</text>
<g font-size="2.3">
<text x="332.4" y="359.6">DIMENSION UNITS</text>
<text x="360" y="359.6">SCALE</text>
<text x="455.3" y="403.1">DOCUMENT NUMBER</text>
<text x="517.3" y="403.1">DOC TYPE</text>
<text x="529.7" y="403.1">DOC PART</text>
<text x="377.8" y="417.6">THIRD ANGLE PROJECTION</text>
<text x="415.8" y="417.6">DRAWING</text>
<text x="439.2" y="417.6">SERIES</text>
<text x="455.3" y="417.6">MATERIAL NUMBER</text>
<text x="488.4" y="417.6">CUSTOMER</text>
<text x="532.3" y="417.6">SHEET NUMBER</text>
</g>
<g font-size="1.1">
<text x="4.9" y="428.2">FORMAT: Eng-lega-master-tb-prod-C</text>
<text x="4.9" y="429.6">REVISION: D</text>
<text x="4.9" y="431">DATE: 2018/01/18</text>
</g>
</svg>
